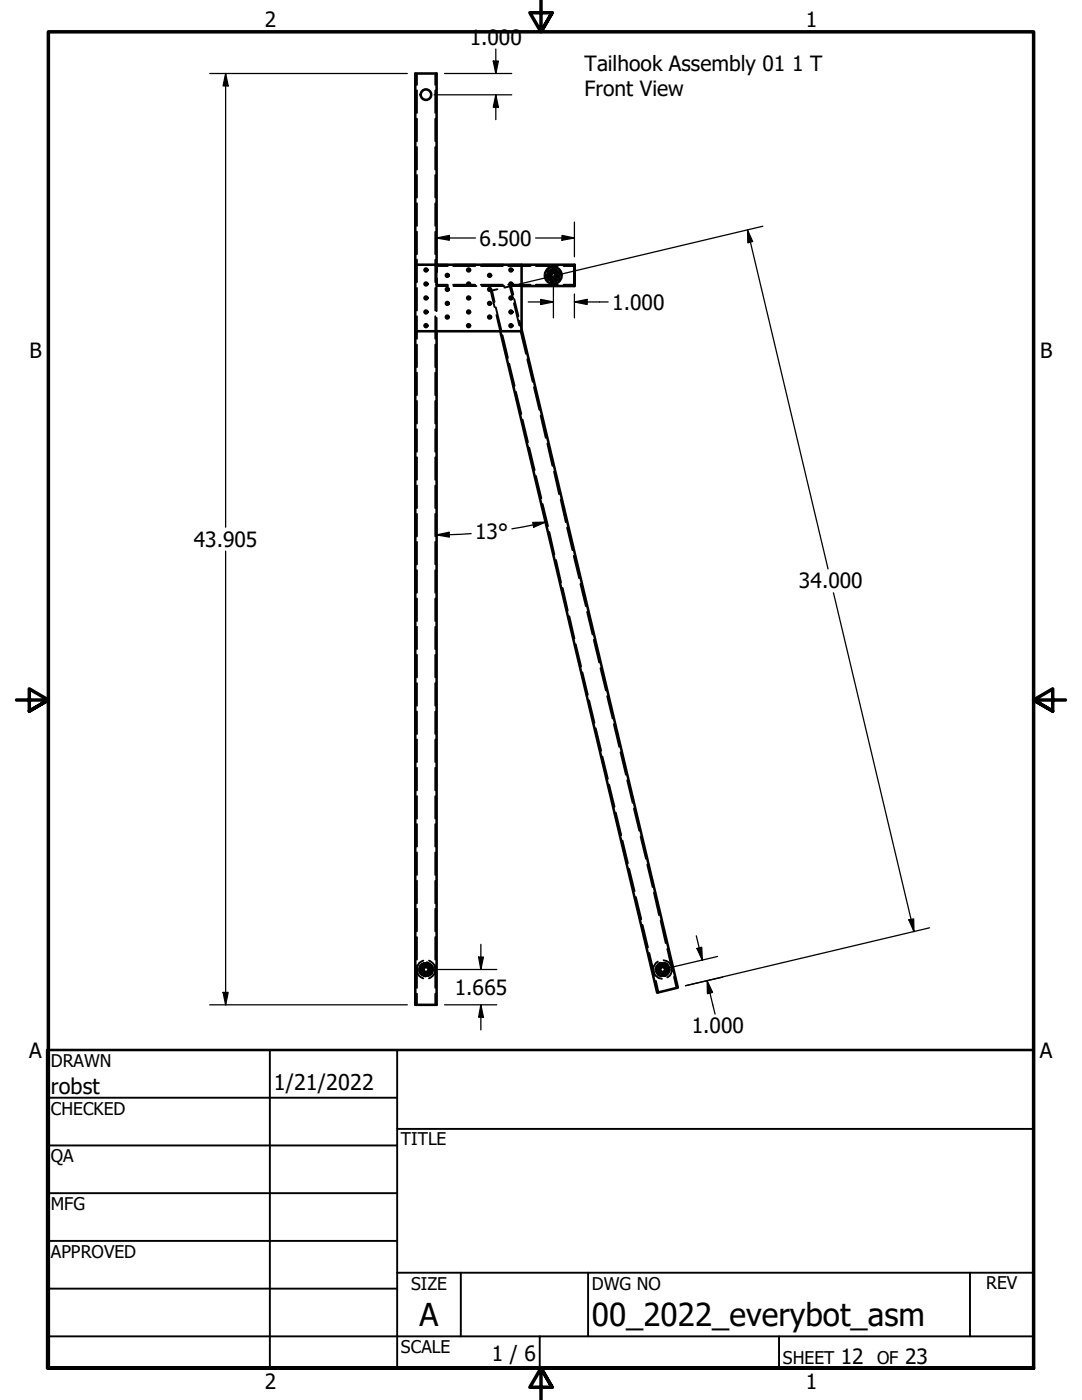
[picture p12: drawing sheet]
<svg xmlns="http://www.w3.org/2000/svg" width="216mm" height="279mm" viewBox="0 0 216 279" stroke-linecap="round" stroke-linejoin="round" font-family="sans-serif">
<!-- layer: Hidden (ANSI) -->
<g fill="none" stroke="#000" stroke-width=".38">
<path d="M83.2 14.7v2.3M83.2 18v4.5M86.9 14.7v2.3M86.9 18v4.5M83.2 23.7v4.5M83.2 29.3v4.5M83.2 34.9v4.5M86.9 23.7v4.5M86.9 29.3v4.5M86.9 34.9v4.5M83.2 40.6v4.5M83.2 46.2v4.5"/>
<path d="M83.2 51.8v4.5M83.2 57.5v4.5M86.9 40.6v4.5M86.9 46.2v4.5M86.9 51.8v4.5M86.9 57.5v4.5M87.1 55.6v6.5M87.1 53.1h2.2M87.1 56.8h2.2M87.1 57.1h2.3M89.4 52.8h-2.3v2.7M90.4 53.1h4.4"/>
<path d="M90.4 56.8h4.4M90.5 57.1h4.6M90.5 52.8h4.6M95.9 53.1h4.4M95.9 56.8h4.4M96.1 57.1h4.5M96.1 52.8h4.5M98.2 58l.5 2.3M99.3 57.7l-1.4 .3 .8 3.3M100.6 57.4l1.4-.3 .4 1.7M101.4 53.1h4.5M101.4 56.8h4.5"/>
<path d="M101.7 57.2l.6 2.2M101.8 57.1h2.3M101.8 52.8h2.3M102.6 59.7l.8 3.4M106.9 53.1h4.4M106.9 56.8h4.4M109.2 55.2l.1 .4M109.2 54.7v.4M109.2 55.4v.2l.1 .1M109.3 54.5l-.1 .5M109.3 54.5v.8M109.5 55.7l.3 .2"/>
<path d="M109.5 54.1l-.2 .3M109.5 55.8l.4 .2M109.5 55.8l.3 .1M109.5 54l-.2 .3M109.6 55a.79 .79 0 0 0 1.2 .6M109.7 54.8l.2 .7 .6 .3M109.7 54.5l-.1 .5a.79 .79 0 0 1 1.2-.7l-.5-.1zM109.8 55.9l.4 .2M109.8 55.9l.2 .2M109.9 55.1l.1 .3 .4 .2 .4-.2M109.9 54.5h.1M110 55.4l.2 .2 .6-.2"/>
<path d="M110 54.4a.71 .71 0 0 1 1.1 .4 .71 .71 0 0 1-.7 .9 .71 .71 0 0 1-.7-.8M110 56.2l.2 .1h.2M110.1 54.2h.5l.3 .2 .3 .6a.74 .74 0 0 0-.4-.7 .74 .74 0 0 0-.8 0zM110.1 53.8l-.4 .2M110.2 56.2l.4 .1M110.2 54.2a.77 .77 0 0 1 1 .7 .77 .77 0 0 1-.7 .9M110.2 53.8l-.4 .1M110.3 54.2a.76 .76 0 0 1 .8 .4 .76 .76 0 0 1-.1 .9M110.3 53.8l-.8 .4M110.3 53.7l.2-.1 .2 .1M110.4 54.4l.5 .1-.2-.1M110.4 54.3l-.4 .2"/>
<path d="M110.4 54.3a.68 .68 0 0 1 .6 1 .68 .68 0 0 1-1.2-.1M110.4 53.7h.4M110.5 54.2l-.5 .1-.3 .4M110.5 54.1a.86 .86 0 0 1 .6 1.3 .86 .86 0 0 1-1.4 0M110.6 54.4l.3 .1 .1 .4-.2 .5M110.7 54.3l.4 .2M110.7 55.7l-.2 .1M110.7 53.8l.7 .4M110.7 54.4h-.5l-.3 .2M110.7 54.4a.66 .66 0 0 1 .1 1.1 .66 .66 0 0 1-1-.3M110.7 54.2l.5 .7-.2 .6M110.8 56a1.13 1.13 0 0 1-1.5-.8 1.13 1.13 0 0 1 1-1.4 1.13 1.13 0 0 1 1.3 1.1 1.18 1.18 0 0 0-1.4-1.1 1.18 1.18 0 0 0-1 1.5 1.18 1.18 0 0 0 1.6 .8"/>
<path d="M110.8 56.1h-.2M110.9 53.8l.4 .3M110.9 55.2l-.1 .2M110.9 56l-.3 .1M110.9 54.6l.1 .2M110.9 56l-.2 .1M111 54.8v.3M111 55.5l-.1 .1M111 54.8a.65 .65 0 0 1-.4 .8 .65 .65 0 0 1-.8-.4M111 53.9l.3 .3M111.1 55a.65 .65 0 0 1-.4 .6 .65 .65 0 0 1-.7-.1M111.1 56l-.3 .1"/>
<path d="M111.1 55.9l-.2 .1M111.2 55a.74 .74 0 0 1-1.2 .6M111.3 55.8l-.4 .2M111.4 54.2l.2 .3M111.5 55.6v.2l-.2 .1M111.5 54.4l.2 .1-.1 .2M111.6 54.6l-.1 .8M111.6 55.5l-.2 .3M111.6 54.8v.4M111.6 54.9v.5M112.5 53.1h2.1M112.5 56.8h2.1"/>
<path d="M83.2 63.1v4.5M83.2 68.8v4.5M83.2 74.4v4.5M86.9 63.1v4.5M86.9 68.8v4.5M86.9 74.4v4.5M87.1 63.4v2.7M98.9 61.3l1.1 4.5M99.1 62.9l.7 3.2M100.3 66.9l1 4.5M101.6 72.6l1.1 4.4M102.6 60.5l1 4.5"/>
<path d="M102.9 78.2l1.1 4.4M103.6 64l.5 1.7M103.9 66.1l1.1 4.5M105.2 71.7l1.1 4.5M106.6 77.3l1 4.5M83.2 80v4.5M83.2 85.7v4.5M83.2 91.2v4.6M83.2 96.9v4.5M86.9 80v4.5M86.9 85.7v4.5M86.9 91.2v4.6"/>
<path d="M86.9 96.9v4.5M104.3 83.8l1 4.5M105.6 89.3l1.1 4.6M106.9 95l1.1 4.4M107.9 82.9l1 4.5M109.2 88.5l1 4.5M110.6 94.1l1 4.5M111.9 99.7l1 4.5M83.2 102.6v4.5M83.2 108.1v4.5M83.2 113.8v4.5M83.2 119.4v4.6"/>
<path d="M86.9 102.6v4.5M86.9 108.1v4.5M86.9 113.8v4.5M86.9 119.4v4.6M108.3 100.6l1 4.4M109.6 106.2l1 4.5M110.9 111.8l1.1 4.5M112.3 117.3l1 4.6M113.2 105.3l1 4.5M114.5 110.9l1.1 4.5M115.8 116.5l1.1 4.5M83.2 125.1v4.4"/>
<path d="M83.2 130.7v4.5M83.2 136.3v4.5M86.9 125.1v4.4M86.9 130.7v4.5M86.9 136.3v4.5M113.6 123l1 4.4M114.9 128.6l1.1 4.4M116.2 134.2l1.1 4.5M117.2 122.1l1 4.5M117.5 139.8l1.1 4.5M118.5 127.7l1.1 4.5M119.8 133.3l1.1 4.5"/>
<path d="M121.2 138.9l1 4.5M83.2 142v4.5M83.2 147.6v4.5M83.2 153.2v4.5M83.2 158.9v4.5M86.9 142v4.5M86.9 147.6v4.5M86.9 153.2v4.5M86.9 158.9v4.5M118.9 145.4l1.1 4.5M120.2 151l1.1 4.4M121.5 156.6l1.1 4.4"/>
<path d="M122.5 144.5l1.1 4.5M123.8 150.1l1.1 4.5M125.2 155.7l1 4.5M83.2 164.5v4.5M83.2 170.1v4.5M83.2 175.8v4.5M86.9 164.5v4.5M86.9 170.1v4.5M86.9 175.8v4.5M122.9 162.2l1.1 4.5M124.2 167.8l1.1 4.5M125.5 173.4l1.1 4.5"/>
<path d="M126.5 161.4l1.1 4.4M126.9 179l1.1 4.5M127.8 166.9l1.1 4.5M129.2 172.5l1 4.5M130.5 178.1l1 4.5M83.2 181.4v4.5M83.2 187v4.5M83.2 192.7v4.5M83.2 198.3v2.2M84.1 192.8l.4-.3a1.17 1.17 0 0 0-.6 1.2 1.17 1.17 0 0 0 .9 .9 1.17 1.17 0 0 1-.7-1.8zM84.3 193a.86 .86 0 0 0 .6 1.4 .86 .86 0 0 0 .9-1.2M84.3 193.2a.73 .73 0 0 1 1-.4 .73 .73 0 0 1 .3 1.1 .73 .73 0 0 1-1.1 .1"/>
<path d="M84.4 193.7a.67 .67 0 0 1 .7-.8 .67 .67 0 0 1 .4 1M84.4 193.2a.64 .64 0 0 1 1-.2 .64 .64 0 0 1-.1 1M84.5 191.7a1.88 1.88 0 0 0-1.3 1.8 1.88 1.88 0 0 0 1.3 1.8M84.5 193.7l.4 .4M84.5 193.6l.1 .1M84.6 192.2a1.41 1.41 0 0 0-1 1.3 1.41 1.41 0 0 0 1 1.3M84.6 193.2l-.1 .2M84.6 193.7l.4 .2M84.6 193.7v.2M84.6 193.2v.1M84.6 193.4v.3M84.6 193.1v.1"/>
<path d="M84.7 193.9h.1M84.8 193h.4M84.8 194h.4M84.8 193l-.1 .1M85 194h.1M85 193l-.4 .2M85 193h.1M85 192.7a.74 .74 0 0 1 .8 .8 .74 .74 0 0 1-.9 .7M85.1 193l.2 .2M85.2 193l.3 .2M85.3 193.9h-.1M85.3 193.8l-.2 .1"/>
<path d="M85.5 193.1a.53 .53 0 0 0-.5-.3 .53 .53 0 0 0-.5 .4M85.5 192.2a1.41 1.41 0 0 1 .9 1.3 1.41 1.41 0 0 1-.9 1.3M85.5 193.2v.2M85.5 193.4v.3M85.5 193.7l-.2 .2M85.5 193.7l-.1 .1M85.5 193.2v.1M85.5 193.4v.1M85.5 193.6v.1M85.6 191.7a1.88 1.88 0 0 1 1.3 1.8 1.88 1.88 0 0 1-1.3 1.8M85.6 193.5l-.2 .5M85.6 193.2a.67 .67 0 0 1-.4 1 .67 .67 0 0 1-.8-.8 .67 .67 0 0 1 1-.4l.2 .2v.4"/>
<path d="M85.6 192.9l.1 .2M85.8 192.7a1.14 1.14 0 0 1 .3 1.3 1.14 1.14 0 0 1-1.3 .6M85.8 193.3v.1a.77 .77 0 0 1-.4 .8 .77 .77 0 0 1-.9-.1M85.9 192.7a1.17 1.17 0 0 1 .1 1.3 1.17 1.17 0 0 1-1.2 .6M86.9 181.4v4.5M86.9 187v4.5M86.9 192.7v4.5M86.9 198.3v2.2M128.2 184.6l1.1 4.5M129.5 190.2l1.1 4.5M130.9 195.8l.5 2.3M131.3 191.9a1.86 1.86 0 0 0-.9 2 1.86 1.86 0 0 0 1.7 1.4"/>
<path d="M131.5 193.2a.72 .72 0 0 1 1-.4 .72 .72 0 0 1 .3 1 .72 .72 0 0 1-1 .2M131.6 193.2a.64 .64 0 0 1 1-.2 .64 .64 0 0 1-.1 1M131.6 193.7l.5 .4M131.7 193.6l.1 .1M131.8 192.2a1.41 1.41 0 0 0-1 1.3 1.41 1.41 0 0 0 1 1.3M131.8 193.2l-.1 .2M131.8 193.7l.1 .2M131.8 193.2v.1M131.8 193.4v.3M131.8 193.7v.1M131.8 183.7l1 4.5M131.9 193.9h.2"/>
<path d="M131.9 193.8l.2 .1M132 192.8a.69 .69 0 0 1 .9 .8 .69 .69 0 0 1-1.1 .5M132 193h.4M132 194h.4M132.1 193l-.3 .2M132.1 194h.2M132.1 193l-.2 .2M132.1 193h.2M132.2 192.7a.74 .74 0 0 1 .8 .8 .74 .74 0 0 1-.9 .7M132.3 193l.4 .2M132.4 191.6a1.83 1.83 0 0 1 1.7 1.5 1.83 1.83 0 0 1-.9 2M132.4 193l.1 .1"/>
<path d="M132.5 193.9h-.1M132.6 193.1l.1 .1M132.7 193.1a.53 .53 0 0 0-.5-.3 .53 .53 0 0 0-.5 .4M132.7 192.2a1.41 1.41 0 0 1 .9 1.3 1.41 1.41 0 0 1-.9 1.3M132.7 193.2v.2M132.7 193.4v.3M132.7 193.7l-.4 .2M132.7 193.7l-.1 .2M132.7 193.2v.1M132.7 193.4v.1M132.7 192.8a.87 .87 0 0 0-1.4 .6 .87 .87 0 0 0 1.3 .8M132.7 193.6v.1"/>
<path d="M132.8 193.2a.67 .67 0 0 1-.4 1 .67 .67 0 0 1-.8-.8 .67 .67 0 0 1 1-.4l.2 .6M132.8 192.9l.1 .2M132.8 193.5l-.2 .5M133 193.3a.76 .76 0 0 1-.4 .9 .76 .76 0 0 1-.9-.1M133.2 189.4l1 4.4M133.2 192.9a1.16 1.16 0 0 0-1.7-.3 1.16 1.16 0 0 0-.1 1.7 1.16 1.16 0 0 0 1.7-.1M134.5 194.9l.5 2.3"/>
</g>
<g fill="#000">
<circle cx="110" cy="54.5" r=".19"/>
<circle cx="110.4" cy="55.8" r=".19"/>
<circle cx="110.4" cy="54.2" r=".19"/>
<circle cx="110.5" cy="55.8" r=".19"/>
<circle cx="111" cy="54.8" r=".19"/>
<circle cx="85.4" cy="194" r=".19"/>
<circle cx="132.6" cy="194" r=".19"/>
</g>
<!-- layer: Visible (ANSI) -->
<g fill="none" stroke="#000" stroke-width=".51">
<path d="M82.9 52.8h21.2v13.3h-21.2zM82.9 52.8v-38.1h4.2v38.1M104.1 52.8h10.5v4.3h-10.5M110.1 54.5h.5l.3 .4-.2 .5h-.5l-.3-.3zM114.6 52.8v4.3M114.6 53.1l.1 3.7zM82.9 66.1v134.4h4.2v-134.4M104.1 65.7l31.2 131.4-4.2 1-31.3-132M83.9 192.7l1.3-.5 .5 .3 .6 .5-.2 1.3-1.3 .5-.5-.4-.5-.4zM85.8 193.5a.8 .8 0 0 0-1-.8 .8 .8 0 0 0-.5 1.1 .8 .8 0 0 0 1.2 .3h.1a.74 .74 0 0 1-1.3-.4 .74 .74 0 0 1 1-.9 .67 .67 0 0 1 .1 1.2M85.8 193.5a.77 .77 0 0 1-.9 .6l.4-.1M85.8 193.5l-.2 .6"/>
<path d="M131.6 192.2l1.4 .1 .6 1.3-.8 1.2-1.4-.2-.3-.6-.2-.6zM131.7 192.8a.74 .74 0 0 1 1.2 .3 .74 .74 0 0 1-.8 1 .69 .69 0 0 0 .7-.8 .69 .69 0 0 0-.8-.5 .69 .69 0 0 0-.5 .9v.1a.81 .81 0 0 0 1.3 .3 .81 .81 0 0 1-1.2-.1 .81 .81 0 0 1 .1-1.2zM133 193.5l-.2 .6"/>
<circle cx="85" cy="18.9" r="1.05"/>
<circle cx="85" cy="56.7" r=".29"/>
<circle cx="85" cy="59.5" r=".29"/>
<circle cx="85" cy="53.9" r=".29"/>
<circle cx="89.2" cy="55" r=".29"/>
<circle cx="89.2" cy="57.8" r=".29"/>
<circle cx="93.5" cy="59.5" r=".29"/>
<circle cx="93.5" cy="53.9" r=".29"/>
<circle cx="93.5" cy="56.7" r=".29"/>
<circle cx="97.7" cy="55" r=".29"/>
<circle cx="97.7" cy="57.8" r=".29"/>
<circle cx="101.9" cy="53.9" r=".29"/>
<circle cx="101.9" cy="59.5" r=".29"/>
<circle cx="101.9" cy="56.7" r=".29"/>
<circle cx="110.4" cy="55" r=".54"/>
<circle cx="110.4" cy="55" r="1.68"/>
<circle cx="85" cy="65" r=".29"/>
<circle cx="85" cy="62.3" r=".29"/>
<circle cx="89.2" cy="60.5" r=".29"/>
<circle cx="89.2" cy="63.3" r=".29"/>
<circle cx="93.5" cy="65" r=".29"/>
<circle cx="93.5" cy="62.3" r=".29"/>
<circle cx="97.7" cy="60.5" r=".29"/>
<circle cx="97.7" cy="63.3" r=".29"/>
<circle cx="101.9" cy="62.3" r=".29"/>
<circle cx="101.9" cy="65" r=".29"/>
<circle cx="85" cy="193.5" r="1.17"/>
<circle cx="85" cy="193.5" r=".6"/>
<circle cx="132.2" cy="193.5" r="1.17"/>
<circle cx="132.2" cy="193.5" r=".6"/>
</g>
<g fill="#000">
<circle cx="84.9" cy="194.1" r=".25"/>
<circle cx="132.1" cy="194.1" r=".25"/>
</g>
<!-- layer: Border (ANSI) -->
<path d="M107.9 0v6.4l-2.2-3.9h4.5l-2.3 3.9 2.3-3.9M3.3 139.7h6.4l-3.9-2.2v4.4l3.9-2.2-3.9 2.2M212.6 139.7h-6.4l3.9-2.2v4.4l-3.9-2.2 3.9 2.2M9.7 273v-266.6h196.5v266.6h-196.5h196.5M110.2 276.9l-2.3-3.9 2.3 3.9h-4.5l2.2-3.9v6.4" fill="none" stroke="#000" stroke-width=".7"/>
<!-- layer: Title (ANSI) -->
<g fill="none" stroke="#000" stroke-width=".38">
<path d="M9.4 219.1h69.8M53.8 209.5v63.5M79.2 209.5v63.5M9.4 228.6h69.8M9.4 238.1h69.8M79.2 225.3h127M9.4 247.6h69.8M9.4 257.2h69.8M79.2 254h127M91.9 254v12.7M117.3 254v12.7M193.5 254v12.7"/>
<path d="M9.4 266.7h196.8M107.7 266.7v6.3M155.4 266.7v6.3"/>
</g>
<path d="M9.4 209.5h196.8v63.5h-196.8z" fill="none" stroke="#000" stroke-width=".51"/>
<!-- layer: Dimension (ANSI) -->
<g fill="none" stroke="#000" stroke-width=".25">
<path d="M41.8 14.7h39.5M45 14.7l.5 2.4h-1zM45 14.7v90.5M86.6 18.9h15.5M88.7 14.7h13.4M98.4 12.2h1l-.5 2.5zM98.9 18.9l.5 2.5h-1zM98.9 9.8v4.9M98.9 18.9v5M87.1 47.5l2.6-.5v.9zM87.1 47.5h7.8M106.9 47.5h7.7"/>
<path d="M107.9 59.8l2.5 .5-2.5 .5zM110.4 56.6v6.8M112.1 47l2.5 .5-2.5 .4zM114.6 44.3v6.9M114.6 58.7v4.7M149.2 45.9l1 2.3-1 .3zM149.2 45.9l16 67.6M152.2 45.1l-48.6 11.6M105.4 60.3h5M114.6 60.3l2.6-.5v1zM114.6 60.3h6.7M45 110v90.5"/>
<path d="M87.1 106.7l2.5-.5 .1 1zM87.1 106.7h2.6M94 106.5l-4.4 .2M106.3 104.3l2.5-.1-2.3 1zM108.8 104.2l-6.6 1.3M166.3 118.3l16.1 67.6M44.5 198.1h1l-.5 2.4zM86.6 193.5h12.5M95.5 191h1l-.6 2.5zM95.9 188.5v5M138.9 186.8l1.2 4.8M139.1 189.3l.9-.3 .1 2.6z"/>
<path d="M141.1 195.7l1.1 2.4-1 .2zM141.1 195.7l1.6 6.7M143.2 190.9l-9.5 2.2M181.4 183.6l.9-.2 .1 2.5zM185.5 185.2l-48.7 11.5 7.4-1.7M41.8 200.5h39.5M88.7 200.5h10.4M95.9 200.5l.6 2.5h-1zM95.9 200.5v5"/>
</g>
<g fill="#000">
<path d="M45 14.7l.5 2.4h-1z" fill-rule="evenodd"/>
<path d="M98.4 12.2h1l-.5 2.5z" fill-rule="evenodd"/>
<path d="M98.9 18.9l.5 2.5h-1z" fill-rule="evenodd"/>
<path d="M87.1 47.5l2.6-.5v.9z" fill-rule="evenodd"/>
<path d="M112.1 47l2.5 .5-2.5 .4z" fill-rule="evenodd"/>
<path d="M114.6 60.3l2.6-.5v1z" fill-rule="evenodd"/>
<path d="M149.2 45.9l1 2.3-1 .3z" fill-rule="evenodd"/>
<path d="M107.9 59.8l2.5 .5-2.5 .5z" fill-rule="evenodd"/>
<path d="M87.1 106.7l2.5-.5 .1 1z" fill-rule="evenodd"/>
<path d="M106.3 104.3l2.5-.1-2.3 1z" fill-rule="evenodd"/>
<path d="M44.5 198.1h1l-.5 2.4z" fill-rule="evenodd"/>
<path d="M95.5 191h1l-.6 2.5z" fill-rule="evenodd"/>
<path d="M139.1 189.3l.9-.3 .1 2.6z" fill-rule="evenodd"/>
<path d="M141.1 195.7l1.1 2.4-1 .2z" fill-rule="evenodd"/>
<path d="M181.4 183.6l.9-.2 .1 2.5z" fill-rule="evenodd"/>
<path d="M95.9 200.5l.6 2.5h-1z" fill-rule="evenodd"/>
</g>
<g font-size="6.3">
<text x="83.7" y="264.5">A</text>
<text x="118.1" y="264.7">00_2022_everybot_asm</text>
</g>
<g font-size="4.3">
<text x="10.2" y="218.2">robst</text>
<text x="54.6" y="217.6">1/21/2022</text>
</g>
<g font-size="4.2">
<text x="52.8" y="5.3">2</text>
<text x="160.8" y="5.3">1</text>
<text x="93.7" y="8.9">1.000</text>
<text x="116.6" y="14.2">Tailhook Assembly 01</text>
<text x="158.1" y="14.2">1 T</text>
<text x="116.6" y="19.2">Front View</text>
<text x="95.7" y="49">6.500</text>
<text x="122.2" y="61.8">1.000</text>
<text x="5.9" y="71.4">B</text>
<text x="207.6" y="71.4">B</text>
<text x="94.8" y="107.6">13°</text>
<text x="38.7" y="109.2">43.905</text>
<text x="159.4" y="117.4">34.000</text>
<text x="90.7" y="198.5">1.665</text>
<text x="138" y="206.2">1.000</text>
<text x="5.8" y="211.1">A</text>
<text x="207.5" y="211.1">A</text>
<text x="98.1" y="271.7">1 / 6</text>
<text x="167.8" y="272.2">12</text>
<text x="180.6" y="272.2">23</text>
<text x="52.8" y="277.1">2</text>
<text x="160.8" y="277.1">1</text>
</g>
<g font-size="3.5">
<text x="10.2" y="212.9">DRAWN</text>
<text x="10.2" y="222.4">CHECKED</text>
<text x="10.2" y="232">QA</text>
<text x="80" y="228.6">TITLE</text>
<text x="10.2" y="241.5">MFG</text>
<text x="10.2" y="251">APPROVED</text>
<text x="82" y="257.4">SIZE</text>
<text x="118.1" y="257.4">DWG NO</text>
<text x="196.8" y="257.3">REV</text>
<text x="80" y="270.1">SCALE</text>
<text x="156.2" y="272.2">SHEET</text>
<text x="175" y="272.2">OF</text>
</g>
</svg>
